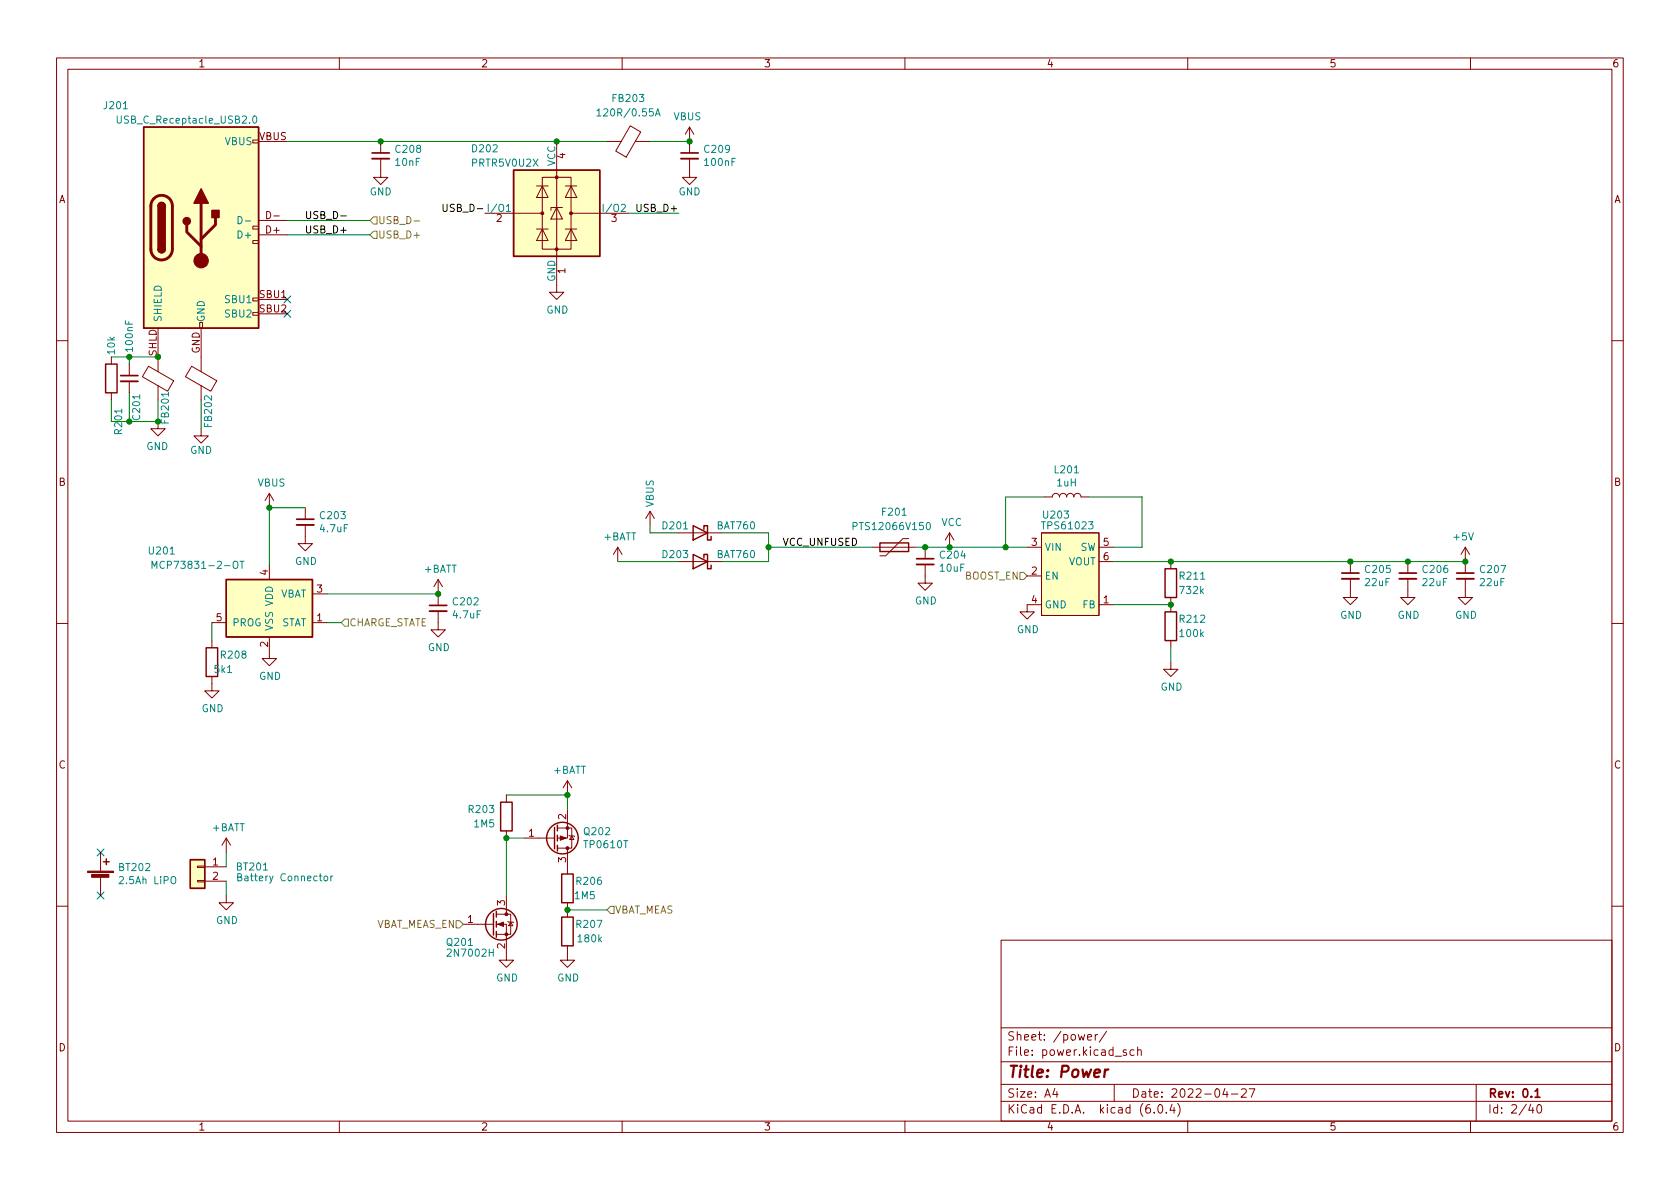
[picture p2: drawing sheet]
<svg xmlns="http://www.w3.org/2000/svg" width="297mm" height="210mm" viewBox="0 0 297 210" stroke-linecap="round" stroke-linejoin="round" font-family="sans-serif">
<g fill="none" stroke="#840000" stroke-width=".18">
<path d="M10 10.2h277v190.1h-277zM12 12.2h273v186.1h-273zM60 10.2v2M110 10.2v2M160 10.2v2M210 10.2v2M260 10.2v2M44.7 40h1v.5h-1zM44.7 24.8h1v.5h-1zM45.7 39h5.1M45.7 25h5.1M67.3 28.1v3.3h-1.3l1.3 1.2 1.3-1.2h-1.3"/>
<path d="M67.3 25v2M85.7 37.7h10.2M94.9 32.9h2M95.9 31.4h5.1v12.7h-5.1zM95.9 32.9l1 2h-2zM98.4 36.7l1 2h-2zM98.4 25v26.7h1.3l-1.3 1.3-1.2-1.3h1.2M99.4 36.7h-2v.5M99.9 32.9h2.1M101 32.9l1 2h-2.1zM101 37.7h10.1M107.3 25h2.6"/>
<path d="M111.4 22.2l1.9 1.1-2.6 4.5-1.8-1.1zM112.3 25h2.6M121.9 28.1v3.3h-1.3l1.3 1.2 1.3-1.2h-1.3M121.9 22.5v4.5M121.9 22.5l.8 1.2M121.9 22.5l-.7 1.2M27.9 58v7.7M35.3 57h.5v1h-.5zM35.6 58v7.7M44.7 55.2h1v.5h-1zM44.7 52.7h1v.5h-1zM44.7 42.5h1v.5h-1z"/>
<path d="M45.7 41.5h5.1M45.7 53h5.1M45.7 55.5h5.1M94.9 40.5h2M95.9 40.5l1 2h-2zM99.9 40.5h2.1M101 40.5l1 2h-2.1zM10 60.2h2M19.7 63.1v1.3M19.7 69.5v1.2M22.9 64.4v2M22.9 67.4v2.1"/>
<path d="M26.3 64.8l4.4 2.5-1.1 1.9-4.4-2.6zM27.9 74.5v1.3h-1.2l1.2 1.3 1.3-1.3h-1.3M27.9 68.2v2.5M33.9 64.8l4.4 2.5-1 1.9-4.5-2.6zM35.6 75.8v1.3h-1.3l1.3 1.3 1.2-1.3h-1.2M35.6 68.2v2.5M285 60.2h2M47.6 87.2v2.6M47.6 99.9v2.6M47.6 87.2l-.7 1.3M47.6 87.2l.8 1.3M54 92.8v3.3h1.2l-1.2 1.3-1.3-1.3h1.3"/>
<path d="M54 89.8v2M109.2 96.8l-.7 1.2M109.2 96.8v2.5M109.2 96.8l.8 1.2M114.9 90.4l.8 1.3M114.9 90.4v2.6M114.9 90.4l-.7 1.3M120 99.3h7.6M120 94.2h7.6M154.3 96.8h7.6M160.7 95.2h-1.1l-3 3.1h-1M163.6 99.8v3.3h1.2l-1.2 1.3-1.3-1.3h1.3"/>
<path d="M163.6 96.8v2M167.9 94.2l-.8 1.3M167.9 94.2v2.6M167.9 94.2l.8 1.3M181.6 96.8h2.5M184.1 94.2h10.2v14.6h-10.2zM184.8 87.9h1.3a.64 .64 0 0 1 .6-.7 .64 .64 0 0 1 .6 .7 .64 .64 0 0 1 .7-.7 .64 .64 0 0 1 .6 .7 .64 .64 0 0 1 .6-.7 .64 .64 0 0 1 .7 .7 .64 .64 0 0 1 .6-.7 .64 .64 0 0 1 .6 .7h1.3M194.3 96.8h2.5M194.3 99.3h2.5M207 99.3v1.3M238.8 99.3v2M248.9 99.3v2"/>
<path d="M259.1 96.8l.7 1.2M259.1 96.8v4.5M259.1 96.8l-.8 1.2M10 110.2h2M37.5 119.6v2.6h1.2l-1.2 1.2-1.3-1.2h1.3M37.5 110.1h2.5M37.5 113.3v1.2M47.6 112.6v3.9h1.3l-1.3 1.2-1.2-1.2h1.2M55.2 110.1h2.6M55.2 105h2.6M77.5 108.1v3.3h1.2l-1.2 1.2-1.3-1.2h1.3M77.5 102.5l-.8 1.3"/>
<path d="M77.5 102.5v4.6M77.5 102.5l.7 1.3M181.6 101.8h2.5M184.1 106.9h-2.5v1.3h1.3l-1.3 1.3-1.3-1.3h1.3M194.3 106.9h2.5M207 117.1v1.3h1.3l-1.3 1.2-1.3-1.2h1.3M207 105.7v2.5M207 113.3v1.2M238.8 102.4v3.3h1.2l-1.2 1.2-1.3-1.2h1.3M248.9 102.4v3.3h1.3l-1.3 1.2-1.3-1.2h1.3M259.1 102.4v3.3h1.2l-1.2 1.2-1.3-1.2h1.3M285 110.2h2"/>
<path d="M100.3 138l-.7 1.3M100.3 138v2.6M100.3 138l.8 1.3M17.8 150.7v3.3M17.8 155.1v3.3M34.9 155.7h1.3v.3h-1.3zM34.9 153.2h1.3v.2h-1.3zM36.2 153.3h3.8M36.2 155.8h3.8M40 158.4v1.2h1.3l-1.3 1.3-1.3-1.3h1.3M40 148.2l-.8 1.3M40 148.2v2.5"/>
<path d="M40 148.2l.8 1.3M89.5 140.6v1.3M89.5 146.9v1.3M89.5 158.4v3.3M92.7 148.2h5.3M98.6 146.4h2.5v3.6h-2.5M100.3 143.1v5.1h-1.7M100.3 150v4.6M100.3 159.6v2.6M100.6 147.7l.1 .1h.8l.1 .1M101.1 147.8l.4 .7h-.8zM10 160.2h2"/>
<path d="M81.9 163.4h5.3M87.8 163.4h1.7v6.4h1.3l-1.3 1.3-1.2-1.3h1.2M87.8 161.7h2.5v3.5h-2.5M89.8 162.9l.1 .2h.8l.1 .1M90.3 163.1l.4 .6h-.8zM100.3 167.3v2.5h1.3l-1.3 1.3-1.2-1.3h1.2M177 166.3h108v32h-108zM285 160.2h2M60 198.3v2M110 198.3v2M160 198.3v2M177 194.8h108"/>
<path d="M177 191.8h108M177 187.8h108M177 181.8h108M186.5 192.5l-.4 1h1M186.9 193v1M192.3 183.4l.7-.1-.1-.3-.4-.1-.2 .2 .1 .8h.5M193.6 182.9v1M194.1 182.9l-.3 .1-.2 .2M195.6 182.4l-1.2 1.9M197 191.8v3M199.1 185.7l-.3-.1-.2 .2v.3l.5 .1v.4h-.5M200.5 185.7l-.4-.1-.3 .3v.4l.1 .3h.6"/>
<path d="M201.1 185.8l.3-.2 .3 .1 .1 .9M201.1 185.1v1.5M204.1 196.7v.1M204.9 195.4l.2-.1a.81 .81 0 0 1 .6 .7 .81 .81 0 0 1-.3 .8h-.2a.81 .81 0 0 1-.6-.6 .81 .81 0 0 1 .3-.8zM206.2 196.7v.1M207.2 195.3l-.3 1h.9M207.6 195.8v1M208.2 195.1a1.72 1.72 0 0 1 0 2.3M210 198.3v2M216.6 192.5l-.4 1h.9M216.9 193v1M217.7 193.5h1.2"/>
<path d="M219.5 192.7l.6-.2 .2 .2 .1 .3-1 1h1M220.9 192.5h1l-.7 1.5M260 198.3v2M261 191.8v6.5M270.6 195.3l-.3 1h.9M271 195.8v1M271.9 195.4l.2-.1a.81 .81 0 0 1 .6 .7 .81 .81 0 0 1-.3 .8h-.2a.81 .81 0 0 1-.6-.6 .81 .81 0 0 1 .3-.8z"/>
</g>
<path d="M65.8 27h3M120.4 27h3M21.3 66.4h3.1M52.5 91.8h3M162.1 98.8h3M75.9 107.1h3.1M237.2 101.3h3.1M247.4 101.3h3M257.6 101.3h3M271.4 193l.4-.5v1.5M271.4 194h.9" fill="none" stroke="#840000" stroke-width=".3"/>
<path d="M195.4 189.1l-.2 1.4M196 189.1l-.4 .1-.3 .3" fill="none" stroke="#840000" stroke-width=".4"/>
<path d="M65.8 28.1h3M120.4 28.1h3M21.3 67.4h3.1M52.5 92.8h3M162.1 99.8h3M75.9 108.1h3.1M237.2 102.4h3.1M247.4 102.4h3M257.6 102.4h3" fill="none" stroke="#840000" stroke-width=".33"/>
<g fill="#ffffc2" stroke="#ffffc2" stroke-width=".18">
<path d="M90.8 30.1h15.2v15.2h-15.2z"/>
<path d="M184.1 94.2h10.2v14.6h-10.2z"/>
<path d="M33.7 152h2.5v5.1h-2.5z"/>
<path d="M25.4 22.5h20.3v35.5h-20.3z"/>
<path d="M40 102.5h15.2v10.1h-15.2z"/>
</g>
<g fill="none" stroke="#840000" stroke-width=".25">
<path d="M25.4 22.5h20.3v35.5h-20.3zM27.9 36.4a.64 .64 0 0 1 .7-.6 .64 .64 0 0 1 .6 .6M90.8 30.1h15.2v15.2h-15.2zM27.9 44.1a.64 .64 0 0 0 .7 .6 .64 .64 0 0 0 .6-.6M18.7 64.4h2v5.1h-2zM122.6 93l2.5 1.2-2.5 1.3zM122.6 98l2.5 1.3-2.5 1.3zM124.5 93.6v-.6h.6v2.5h.6v-.6M124.5 98.7v-.7h.6v2.6h.6v-.7M155.6 96h5.1v1.5h-5.1zM36.4 114.5h2.1v5.1h-2.1zM40 102.5h15.2v10.1h-15.2z"/>
<path d="M206 108.2h2v5.1h-2zM206 100.6h2v5.1h-2zM18.3 152.4h1M18.8 151.9v1M33.7 152h2.5v5.1h-2.5zM88.5 141.9h2.1v5h-2.1zM98 146.3v3.8M98.6 145.9v1M98.6 147.7v1M98.6 149.5v1M99.3 154.6h2v5h-2zM87.2 161.5v3.8"/>
<path d="M87.8 161.2v1M87.8 162.9v1.1M87.8 164.7v1M99.3 162.2h2v5.1h-2z"/>
<circle cx="99.4" cy="148.2" r="2.79"/>
<circle cx="88.6" cy="163.4" r="2.79"/>
</g>
<g fill="#840000" stroke="#840000" stroke-width=".18">
<path d="M99.1 147.8l1 .4-1 .4z"/>
<path d="M15.5 154h4.6v.3h-4.6z"/>
<path d="M16.2 154.6h3.1v.5h-3.1z"/>
<path d="M88 163.4l1-.3v.7z"/>
<circle cx="95.9" cy="37.7" r=".25"/>
<circle cx="98.4" cy="44.1" r=".25"/>
<circle cx="98.4" cy="31.4" r=".25"/>
<circle cx="101" cy="37.7" r=".25"/>
<circle cx="100.3" cy="146.4" r=".25"/>
<circle cx="100.3" cy="150" r=".25"/>
<circle cx="89.5" cy="165.2" r=".25"/>
<circle cx="89.5" cy="161.7" r=".25"/>
<circle cx="35.6" cy="46.1" r="1.27"/>
</g>
<g fill="none" stroke="#008484" stroke-width=".18">
<path d="M105.5 19.6l.4-.4v1.3M20.7 20.5v1l.3 .3h.2l.3-.3v-1M42.1 38.3a.64 .64 0 0 1 .7 .6 .64 .64 0 0 1-.7 .7zM43.4 39.1h.9M44.8 20.6l.2-.1a.68 .68 0 0 1 .4 .6 .68 .68 0 0 1-.4 .7l-.2-.1-.1-.4zM89.5 37.4h.8M105.5 20.5h.8M115.9 20.5l.4-1.3 .4 1.3M116 20.1h.6M42.4 99.2h.7M42.8 99.2v1.3M150.8 93.1l.6-.1 .2-.2-.1-.3-.7-.1v1.3"/>
<path d="M26.9 100.5v-1.3l.4 1 .4-1v1.3M30.3 155.2l.2-.2a.43 .43 0 0 1 .6 .4v.4a.42 .42 0 0 1-.4 .5 .42 .42 0 0 1-.5-.5zM42 155.1l.6-.1 .1-.1-.1-.3-.6-.1v1.3h.5l.2-.2 .1-.3-.3-.2M57.4 155l.3-.1 .2 .3v.3l-.2 .3-.3-.1-.1-.2zM58.5 154.9v.9M58.9 154.9l-.4 .3"/>
</g>
<path d="M27.2 35.1a1.91 1.91 0 0 1 2.1-.4 1.91 1.91 0 0 1 1.2 1.7v7.7a1.91 1.91 0 0 1-1.9 1.9 1.91 1.91 0 0 1-1.9-1.9v-7.8l.1-.7zM33 39.7v1.3l2.6 2.6M35.6 35.9v10.2M38.1 38.5v1.2l-2.5 2.6" fill="none" stroke="#840000" stroke-width=".51"/>
<g fill="#840000" stroke="#840000" stroke-width=".25">
<path d="M27.9 44.1h1.3a.64 .64 0 0 1-.6 .6 .64 .64 0 0 1-.7-.6z"/>
<path d="M27.9 36.4h1.3v7.7h-1.3z"/>
<path d="M28.1 36a.64 .64 0 0 1 .7-.1 .64 .64 0 0 1 .4 .5h-1.3z"/>
<path d="M35.6 33.4l1.2 2.5h-2.5z"/>
<path d="M37.5 37.2h1.2v1.3h-1.2z"/>
<circle cx="33" cy="39.1" r=".63"/>
</g>
<path d="M65.4 39l.6-.7h.7v1.3h-.7zM73.2 39.1h1M65.4 41.5l.6-.6h.7v1.3h-.7zM61 109.5h.6v1.2h-.6l-.7-.6zM180.3 101.2h.7l.6 .6-.6 .7h-.7zM80.6 162.8h.7l.6 .6-.6 .7h-.7zM107.9 160.3h.7v1.2h-.7l-.6-.6z" fill="none" stroke="#848400" stroke-width=".18"/>
<path d="M54.2 37.4v1l.2 .3h.3l.2-.3v-1M78.3 36.1v1.1l.3 .2h.2l.3-.2v-1.1" fill="none" stroke="#000" stroke-width=".18"/>
<g fill="none" stroke="#008400" stroke-width=".18">
<path d="M50.8 25h56.5M50.8 39h14.6M111.1 37.7h8.9M114.9 25h7M50.8 41.5h14.6M19.7 70.7v3.8h8.2v-3.8M19.7 63.1h8.2M22.9 63.1v1.3M22.9 69.5v5M35.6 70.7v5.1M54 89.8h-6.4v10.1M109.2 99.3h10.8"/>
<path d="M114.9 93v1.2h5.1M127.6 94.2h8.3v5.1h-8.3M135.9 96.8h18.4M161.9 96.8h19.7M184.8 87.9h-7v8.9M192.4 87.9h9.5v8.9h-5.1M196.8 99.3h62.3M37.5 110.1v3.2M57.8 110.1h2.5M57.8 105h19.7M196.8 106.9h10.2M207 114.5v2.6"/>
<path d="M40 150.7v2.6M40 155.8v2.6M89.5 140.6h10.8v2.5M92.7 148.2h-3.2v10.2M100.3 160.9h7"/>
</g>
<path d="M50.2 52.3l1.2 1.3M50.2 54.9l1.2 1.2M51.4 52.3l-1.2 1.3M51.4 54.9l-1.2 1.2M17.2 150.1l1.2 1.3M17.2 157.8l1.2 1.2M18.4 150.1l-1.2 1.3M18.4 157.8l-1.2 1.2" fill="none" stroke="#000084" stroke-width=".18"/>
<g fill="#008400" stroke="#008400" stroke-width=".18">
<circle cx="98.4" cy="25" r=".46"/>
<circle cx="22.9" cy="63.1" r=".46"/>
<circle cx="27.9" cy="63.1" r=".46"/>
<circle cx="67.3" cy="25" r=".46"/>
<circle cx="121.9" cy="25" r=".46"/>
<circle cx="77.5" cy="105" r=".46"/>
<circle cx="163.6" cy="96.8" r=".46"/>
<circle cx="238.8" cy="99.3" r=".46"/>
<circle cx="207" cy="106.9" r=".46"/>
<circle cx="207" cy="99.3" r=".46"/>
<circle cx="259.1" cy="99.3" r=".46"/>
<circle cx="135.9" cy="96.8" r=".46"/>
<circle cx="167.9" cy="96.8" r=".46"/>
<circle cx="177.8" cy="96.8" r=".46"/>
<circle cx="248.9" cy="99.3" r=".46"/>
<circle cx="47.6" cy="89.8" r=".46"/>
<circle cx="22.9" cy="74.5" r=".46"/>
<circle cx="27.9" cy="74.5" r=".46"/>
<circle cx="89.5" cy="148.2" r=".46"/>
<circle cx="100.3" cy="140.6" r=".46"/>
<circle cx="100.3" cy="160.9" r=".46"/>
</g>
<text font-size="2.8" fill="#840000" x="178" y="190.6">Title: Power</text>
<g font-size="2.1" fill="#840000">
<text x="178" y="184">Sheet: /power/</text>
<text x="178" y="186.7">File: power.kicad_sch</text>
<text x="178" y="196.9">KiCad E.D.A. kicad (6.0.4)</text>
<text x="178" y="194.1">Size: A4</text>
<text x="200" y="194.1">Date: 2022-04-27</text>
<text x="263" y="194.1">Rev: 0.1</text>
<text x="263" y="196.9">Id: 2/40</text>
</g>
<g font-size="1.8" fill="#840000">
<text x="35" y="11.9">1</text>
<text x="85" y="11.9">2</text>
<text x="135" y="11.9">3</text>
<text x="185" y="11.9">4</text>
<text x="235" y="11.9">5</text>
<text x="285" y="11.9">6</text>
<text x="45.8" y="24.8">VBUS</text>
<text x="99.9" y="28" transform="rotate(-90 99.9 28)">4</text>
<text x="10.3" y="35.9">A</text>
<text x="285.3" y="35.9">A</text>
<text x="47.1" y="41.3">D+</text>
<text x="47.3" y="38.7">D-</text>
<text x="87.8" y="39.2">2</text>
<text x="108.1" y="39.2">3</text>
<text x="45.9" y="52.7">SBU1</text>
<text x="99.9" y="48.4" transform="rotate(-90 99.9 48.4)">1</text>
<text x="45.9" y="55.2">SBU2</text>
<text x="27.7" y="63" transform="rotate(-90 27.7 63)">SHLD</text>
<text x="35.3" y="62.5" transform="rotate(-90 35.3 62.5)">GND</text>
<text x="10.3" y="85.9">B</text>
<text x="285.3" y="85.9">B</text>
<text x="47.4" y="101.7" transform="rotate(-90 47.4 101.7)">4</text>
<text x="182.4" y="101.6">2</text>
<text x="182.4" y="96.5">3</text>
<text x="195.1" y="96.5">5</text>
<text x="195.1" y="99.1">6</text>
<text x="56" y="104.8">3</text>
<text x="182.4" y="106.7">4</text>
<text x="195.1" y="106.7">1</text>
<text x="38.2" y="109.8">5</text>
<text x="56" y="109.8">1</text>
<text x="47.4" y="114.4" transform="rotate(-90 47.4 114.4)">2</text>
<text x="10.3" y="135.9">C</text>
<text x="285.3" y="135.9">C</text>
<text x="93.5" y="147.9">1</text>
<text x="100.1" y="144.9" transform="rotate(-90 100.1 144.9)">2</text>
<text x="37.6" y="153">1</text>
<text x="37.6" y="155.6">2</text>
<text x="100.1" y="152.5" transform="rotate(-90 100.1 152.5)">3</text>
<text x="89.3" y="160.1" transform="rotate(-90 89.3 160.1)">3</text>
<text x="82.7" y="163.2">1</text>
<text x="89.3" y="167.7" transform="rotate(-90 89.3 167.7)">2</text>
<text x="10.3" y="185.9">D</text>
<text x="285.3" y="185.9">D</text>
<text x="35" y="199.9">1</text>
<text x="85" y="199.9">2</text>
<text x="135" y="199.9">3</text>
<text x="185" y="199.9">4</text>
<text x="235" y="199.9">5</text>
<text x="285" y="199.9">6</text>
</g>
<g font-size="1.8" fill="#008484">
<text x="18.5" y="19.3">J201</text>
<text x="21.3" y="21.8">USB_C_Receptacle_USB2.0</text>
<text x="106.4" y="20.6">120R/0.55A</text>
<text x="108.4" y="18">FB203</text>
<text x="119.1" y="21.3">VBUS</text>
<text x="39.8" y="25.6">VBUS</text>
<text x="70" y="29.3">10nF</text>
<text x="70.1" y="27">C208</text>
<text x="83.6" y="29.5">PRTR5V0U2X</text>
<text x="83.6" y="26.9">D202</text>
<text x="98.2" y="29.4" transform="rotate(-90 98.2 29.4)">VCC</text>
<text x="124.7" y="27">C209</text>
<text x="124.7" y="29.3">100nF</text>
<text x="65.3" y="34.5">GND</text>
<text x="120" y="34.5">GND</text>
<text x="106.9" y="37.5">I/O2</text>
<text x="42.4" y="42.2">D+</text>
<text x="40" y="53.6">SBU1</text>
<text x="98.2" y="49.8" transform="rotate(-90 98.2 49.8)">GND</text>
<text x="28.6" y="57" transform="rotate(-90 28.6 57)">SHIELD</text>
<text x="36.2" y="57" transform="rotate(-90 36.2 57)">GND</text>
<text x="40" y="56.1">SBU2</text>
<text x="96.6" y="55.4">GND</text>
<text x="20.3" y="62.6" transform="rotate(-90 20.3 62.6)">10k</text>
<text x="23.5" y="62" transform="rotate(-90 23.5 62)">100nF</text>
<text x="21.6" y="76.6" transform="rotate(-90 21.6 76.6)">R201</text>
<text x="24.8" y="74.1" transform="rotate(-90 24.8 74.1)">C201</text>
<text x="29.8" y="74.8" transform="rotate(-90 29.8 74.8)">FB201</text>
<text x="37.5" y="75.4" transform="rotate(-90 37.5 75.4)">FB202</text>
<text x="25.8" y="79.6">GND</text>
<text x="33.6" y="80.3">GND</text>
<text x="186.6" y="83.7">L201</text>
<text x="45.5" y="86">VBUS</text>
<text x="115.6" y="89.7" transform="rotate(-90 115.6 89.7)">VBUS</text>
<text x="186.9" y="86">1uH</text>
<text x="56.7" y="94.1">4.7uF</text>
<text x="56.7" y="91.8">C203</text>
<text x="106.7" y="95.5">+BATT</text>
<text x="117.3" y="93.6">D201</text>
<text x="126.9" y="93.6">BAT760</text>
<text x="151.6" y="93.7">PTS12066V150</text>
<text x="156.1" y="91.2">F201</text>
<text x="166.4" y="93">VCC</text>
<text x="184.6" y="91.7">U203</text>
<text x="184.8" y="93.6">TPS61023</text>
<text x="257.1" y="95.5">+5V</text>
<text x="26.5" y="98">U201</text>
<text x="28.2" y="100.6">MCP73831-2-OT</text>
<text x="52.1" y="99.9">GND</text>
<text x="75" y="101.3">+BATT</text>
<text x="117.3" y="98.7">D203</text>
<text x="126.9" y="98.7">BAT760</text>
<text x="166.3" y="101.1">10uF</text>
<text x="166.3" y="98.8">C204</text>
<text x="184.7" y="97.4">VIN</text>
<text x="188.9" y="99.9">VOUT</text>
<text x="191" y="97.4">SW</text>
<text x="241.5" y="101.3">C205</text>
<text x="251.7" y="101.3">C206</text>
<text x="261.8" y="101.3">C207</text>
<text x="49.4" y="105.7">VBAT</text>
<text x="80.2" y="107">C202</text>
<text x="161.7" y="106.9">GND</text>
<text x="184.7" y="102.5">EN</text>
<text x="184.7" y="107.6">GND</text>
<text x="191.4" y="107.6">FB</text>
<text x="208.7" y="102.5">R211</text>
<text x="208.7" y="105">732k</text>
<text x="241.4" y="103.6">22uF</text>
<text x="251.6" y="103.6">22uF</text>
<text x="261.8" y="103.6">22uF</text>
<text x="41" y="110.7">PROG</text>
<text x="48.3" y="111.6" transform="rotate(-90 48.3 111.6)">VSS VDD</text>
<text x="49.6" y="110.7">STAT</text>
<text x="80.2" y="109.3">4.7uF</text>
<text x="179.8" y="112">GND</text>
<text x="208.7" y="110.1">R212</text>
<text x="208.7" y="112.6">100k</text>
<text x="236.9" y="109.4">GND</text>
<text x="247.1" y="109.4">GND</text>
<text x="257.2" y="109.4">GND</text>
<text x="38" y="119">5k1</text>
<text x="39.2" y="116.5">R208</text>
<text x="75.6" y="115.1">GND</text>
<text x="35.6" y="125.9">GND</text>
<text x="45.8" y="120.2">GND</text>
<text x="205.2" y="122.1">GND</text>
<text x="97.8" y="136.8">+BATT</text>
<text x="83" y="143.8">R203</text>
<text x="37.5" y="147">+BATT</text>
<text x="83.9" y="146.3">1M5</text>
<text x="103.4" y="147.7">Q202</text>
<text x="103.5" y="150">TP0610T</text>
<text x="21.1" y="154">BT202</text>
<text x="42" y="153.9">BT201</text>
<text x="42.6" y="155.8">Battery Connector</text>
<text x="21.4" y="156.3">2.5Ah LiPO</text>
<text x="101.7" y="159">1M5</text>
<text x="102" y="156.5">R206</text>
<text x="38.2" y="163.4">GND</text>
<text x="79.1" y="167.3">Q201</text>
<text x="102" y="164.1">R207</text>
<text x="102.3" y="166.6">180k</text>
<text x="79.4" y="169.2">2N7002H</text>
<text x="87.7" y="173.6">GND</text>
<text x="98.5" y="173.6">GND</text>
</g>
<g font-size="1.8">
<text x="54.6" y="41.3">USB_D+</text>
<text x="55" y="38.7">USB_D-</text>
<text x="79.1" y="37.5">USB_D- I/O1</text>
<text x="113" y="37.5">USB_D+</text>
<text x="138.3" y="96.5">VCC_UNFUSED</text>
</g>
<g font-size="1.8" fill="#848400">
<text x="66.8" y="39.6">USB_D-</text>
<text x="66.8" y="42.2">USB_D+</text>
<text x="170.5" y="102.5">BOOST_EN</text>
<text x="61.7" y="110.7">CHARGE_STATE</text>
<text x="108.7" y="161.5">VBAT_MEAS</text>
<text x="66.2" y="164.1">VBAT_MEAS_EN</text>
</g>
</svg>
